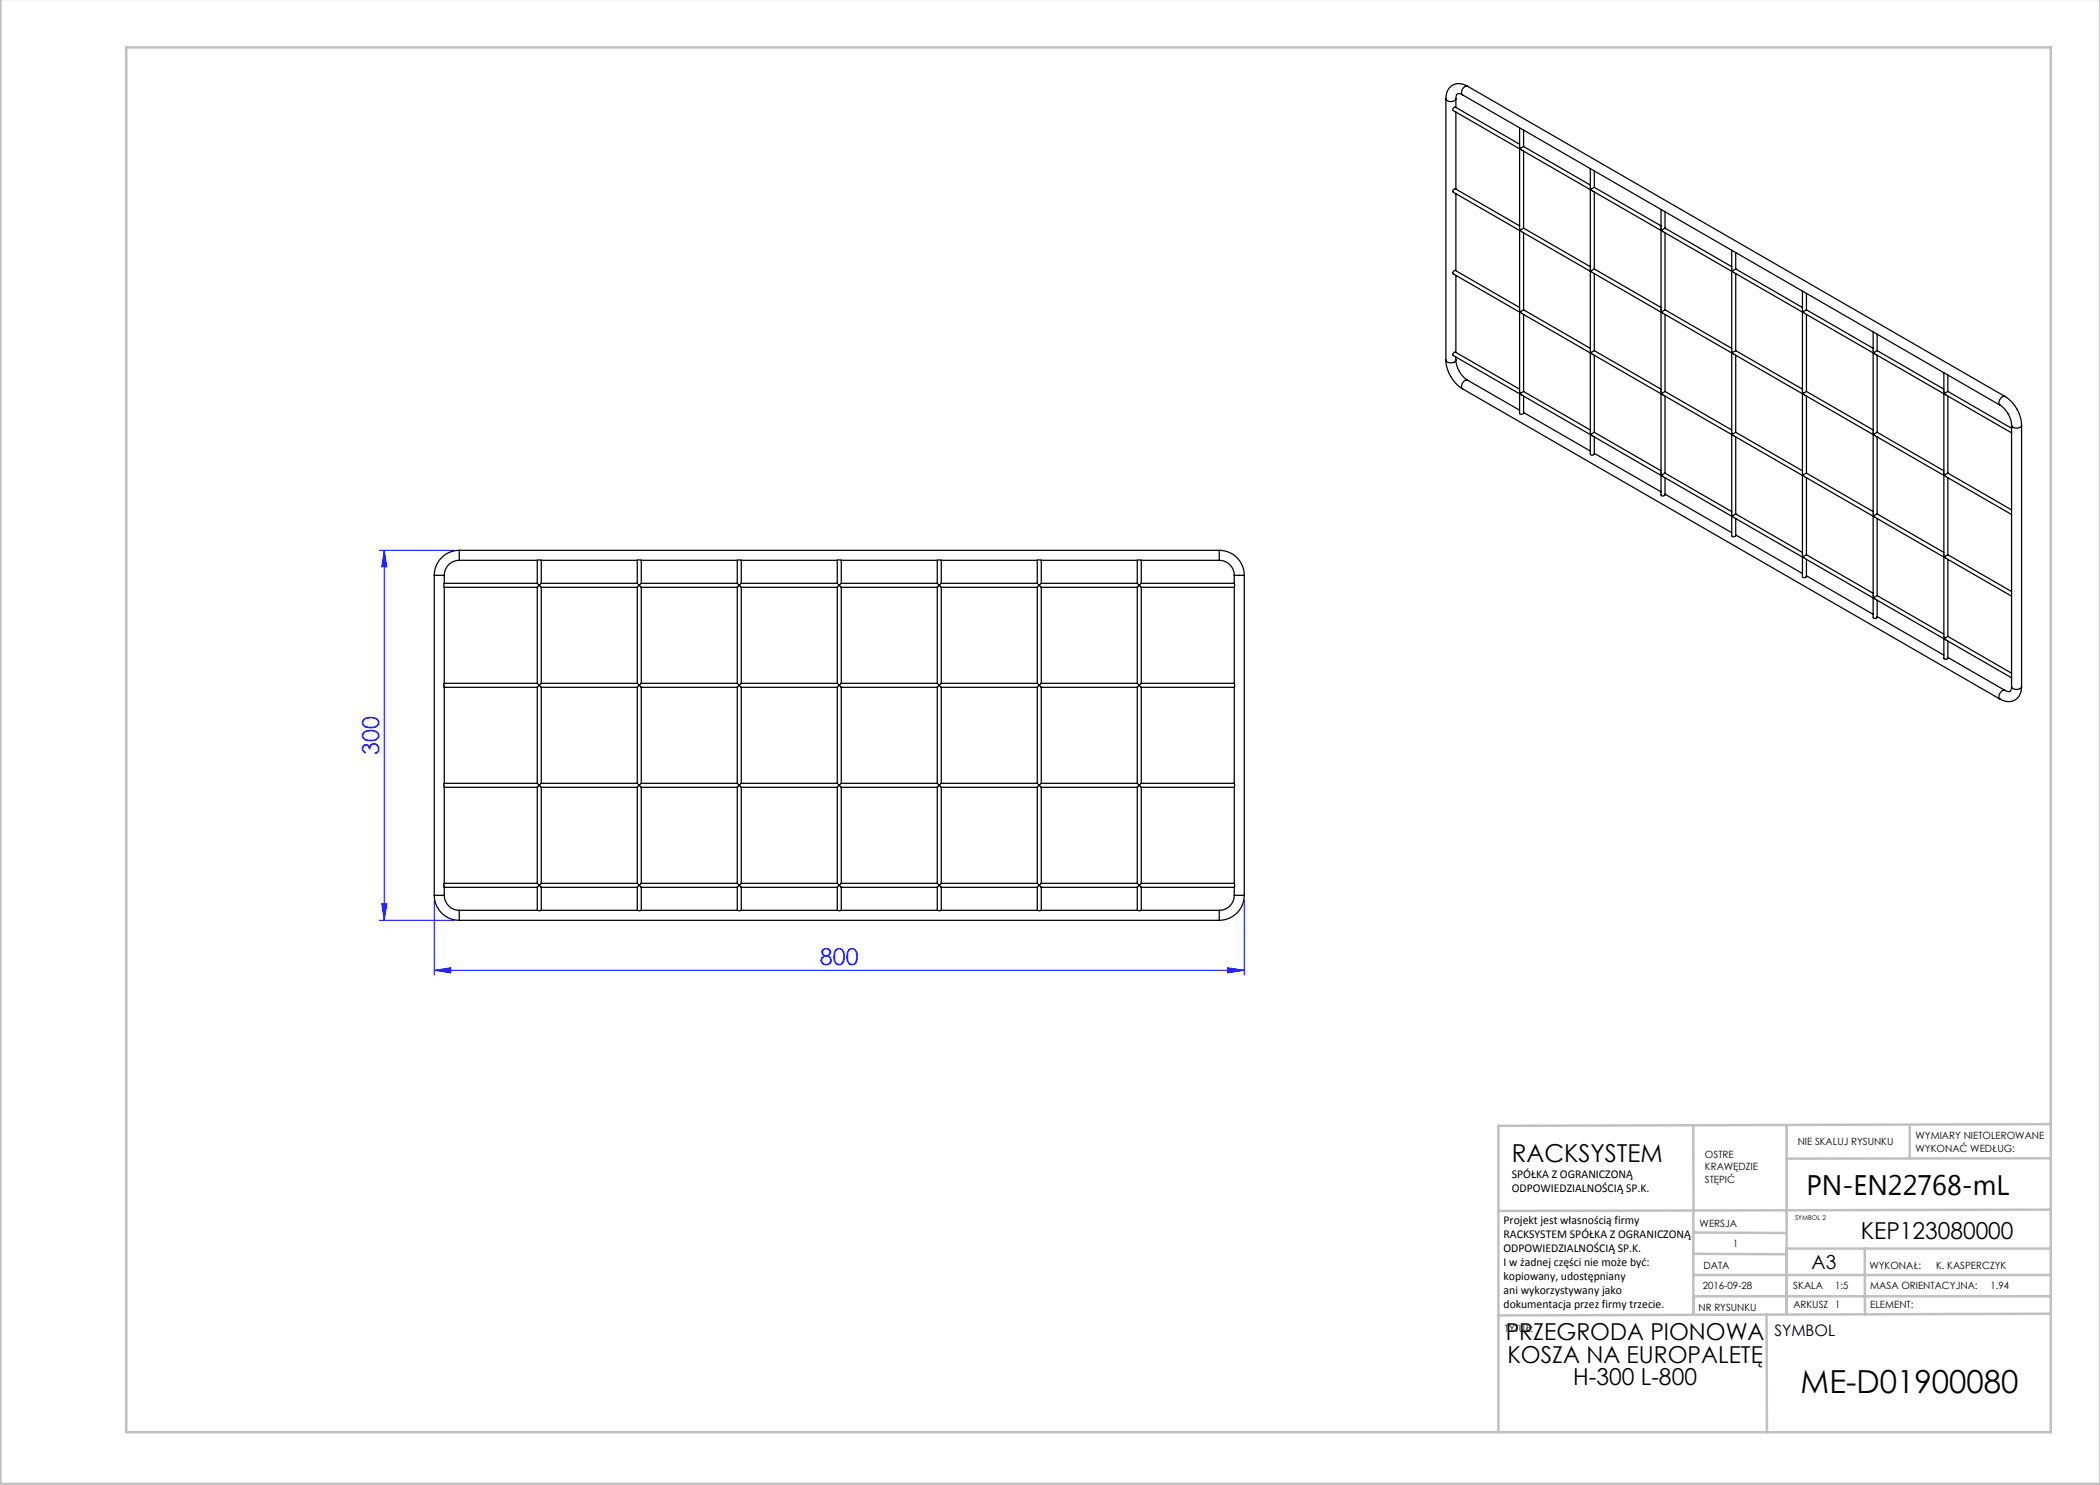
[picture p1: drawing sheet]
<svg xmlns="http://www.w3.org/2000/svg" width="420mm" height="297mm" viewBox="0 0 420 297" stroke-linecap="round" stroke-linejoin="round" font-family="sans-serif">
<path d="M75.9 110.1h15M76.9 110.1v74M76.9 110.1l.5 3.3h-1.1zM75.9 184.1h15M76.3 180.8h1.1l-.5 3.3zM86.9 194.1l3.3-.5v1zM86.9 180.1v15M86.9 194.1h162M245.6 193.6l3.3 .5-3.3 .5zM248.9 180.1v15" fill="none" stroke="#00f" stroke-width=".2"/>
<g fill="none" stroke="#c0c0c0" stroke-width=".5">
<path d="M.1 -.1v296.9h419.9M25.2 9.5h385v276.9h-385zM338.7 225.2v16.9M357.3 225v37.9M382 225.4v6.3M410.1 224.8l-110.4 .4v61.2M410.1 231.7h-52.8M338.7 259.3h71.5M338.7 255h71.5M338.7 250.8l18.6 .1M338.7 246.5l18.6 .1M338.7 242.1v20.9"/>
<path d="M373 249.7v13.2M410.1 241.9l-110.4 .3M410.2 249.7h-52.9v13.2M353.3 262.9l.1 23.5M410.2 262.7l-110.5 .4"/>
</g>
<g fill="#00f">
<path d="M86.9 194.1l3.3-.5v1zM245.6 193.6l3.3 .5-3.3 .5z"/>
<path d="M76.3 180.8h1.1l-.5 3.3zM76.9 110.1l.5 3.3h-1.1z"/>
</g>
<g fill="none" stroke="#000" stroke-width=".25">
<path d="M289.2 19.7a1.16 1.16 0 0 0 2 0M289.2 19.7v52.3M291.2 19.7v1.8M292.5 19a.77 .77 0 0 0-1-.2 .77 .77 0 0 0-.3 .9M293.5 17.2a2.7 2.7 0 0 0-3-.2 2.7 2.7 0 0 0-1.3 2.7M293.5 17.2a1.15 1.15 0 0 0-1 1.8l107.5 62M293.5 17.2l107.5 62.1M291.2 22.4v15.4M291.2 38.7v15.4M303.9 25.6v3.7l.1 .4M303.9 29.8v15.8l.1 .4M303.9 28.8l-12.9-7.4a.45 .45 0 0 0-.3 .7l13.2 7.7"/>
<path d="M304 29.7l.3 .3 13.8 7.9M304 29.7l-.1 .1M304.7 29.3l-.7 .4M304.7 29.3l13.4 7.7M304.7 26v3.3M304.7 30.2v15.4M318.1 33.7v3.8l.1 .4M318.1 37.9v15.9l.1 .4M318.2 37.9l.3 .3 13.7 7.9M318.2 37.9h-.1M318.9 37.5l-.7 .4M318.9 37.5l13.3 7.7"/>
<path d="M318.9 34.2v3.3M318.9 38.4v15.4M291.2 55.1v15.4M303.9 45.2l-12.9-7.5a.45 .45 0 0 0-.3 .7l13.2 7.7M303.9 46.1v15.9l.1 .4M304 46l.3 .3 13.8 8M304 46l-.1 .1M304.7 45.6l-.7 .4M304.7 45.6l13.4 7.7M304.7 46.6v15.4M318.1 54.3v15.8l.1 .4M318.2 54.2l.3 .3 13.7 7.9"/>
<path d="M318.2 54.2l-.1 .1M318.9 53.8l-.7 .4M318.9 53.8l13.3 7.7M318.9 54.7v15.4M332.2 41.9v3.7l.1 .4M332.2 46.1v15.9l.1 .4M332.3 46l.3 .3 13.7 8M332.3 46l-.1 .1M333 45.6l-.7 .4M333 45.6l13.3 7.7M333 42.4v3.2M333 46.6v15.4"/>
<path d="M346.3 50.1v3.7l.2 .4M346.3 54.3v15.8l.2 .4M346.5 54.2l.2 .3 13.8 7.9M346.5 54.2l-.2 .1M347.1 53.8l-.6 .4M347.1 53.8l13.4 7.7M347.1 50.5v3.3M347.1 54.7v15.4M360.5 58.2v3.8l.1 .4M361.3 58.7v3.3M289.2 72a1.15 1.15 0 0 0 2 0M289.2 72a7.2 7.2 0 0 0 3.3 5.8"/>
<path d="M291.2 71.4v.6M291.2 72a5.2 5.2 0 0 0 2.3 4M292.5 77.8l107.5 62M293.5 76a1.15 1.15 0 0 0-1 1.8M293.5 76l10.4 6M303.9 78.8v3.8a.46 .46 0 0 0 .8 0v-3.4M303.9 61.5l-12.9-7.4a.45 .45 0 0 0-.3 .7l13.2 7.6M303.9 77.8l-12.9-7.4a.45 .45 0 0 0-.3 .7l13.2 7.7M303.9 62.4v15.9l.1 .4M304 62.4l.3 .3 13.8 7.9M304 78.7l.3 .3 13.8 7.9M304 62.4h-.1"/>
<path d="M304 78.7l-.1 .1M304.7 62l-.7 .4M304.7 78.3l-.7 .4M304.7 78.3l13.4 7.7M304.7 62.9v15.4M304.7 62l13.4 7.7M318.1 70.6v15.9l.1 .4M318.2 70.5l.3 .3 13.7 8M318.2 70.5l-.1 .1M318.9 70.1l-.7 .4M318.9 71.1v15.4M318.9 70.1l13.3 7.7"/>
<path d="M332.2 62.4v15.9l.1 .4M332.2 78.8v15.8l.1 .4M332.3 62.4l.3 .2 13.7 8M332.3 78.7l.3 .3 13.7 7.9M332.3 62.4h-.1M332.3 78.7l-.1 .1M333 62l-.7 .4M333 78.3l-.7 .4M333 78.3l13.3 7.7M333 62.9v15.4M333 79.2v15.4M333 62l13.3 7.7"/>
<path d="M346.3 70.6v15.9l.2 .4M346.5 70.5l.2 .3 13.8 8M346.5 70.5l-.2 .1M347.1 70.1l-.6 .4M347.1 70.1l13.4 7.7M347.1 71.1v15.4M360.5 62.4v15.9l.1 .4M360.5 78.8v15.8l.1 .4M360.6 62.4l.3 .3 13.7 7.9M360.6 78.7l.3 .3 13.7 7.9M360.6 62.4h-.1M360.6 78.7l-.1 .1"/>
<path d="M361.3 62l-.7 .4M361.3 78.3l-.7 .4M361.3 78.3l13.3 7.7M361.3 62l13.3 7.7M361.3 62.9v15.4M361.3 79.2v15.4M374.6 66.4v3.7l.1 .4M374.6 70.6v15.9l.1 .4M374.7 70.5l.3 .3 13.8 8M374.7 70.5l-.1 .1M375.4 70.1l-.7 .4M375.4 70.1l13.4 7.7"/>
<path d="M375.4 66.8v3.3M375.4 71.1v15.4M388.8 74.5v3.8l.1 .4M388.8 78.8v15.8l.1 .4M388.9 78.7l.3 .3 13.1 7.6M388.9 78.7l-.1 .1M389.6 78.3l-.7 .4M389.6 78.3l12.7 7.3M389.6 75v3.3M389.6 79.2v15.4M401 79.3a7.2 7.2 0 0 1 3.3 5.8M401 79.3a1.15 1.15 0 0 0-1 1.7"/>
<path d="M304.7 82.5l13.4 7.7M318.1 86.9v3.9a.44 .44 0 0 0 .4 .3 .44 .44 0 0 0 .4-.3v-3.4M318.2 86.9l.3 .3 13.7 7.9M318.2 86.9h-.1M318.9 86.5l-.7 .4M318.9 86.5l13.3 7.7M318.9 90.7l13.3 7.7M332.2 95.1v3.9a.44 .44 0 0 0 .4 .2 .44 .44 0 0 0 .4-.2v-3.4M332.3 95l.3 .3 13.7 8M332.3 95l-.1 .1M333 94.6l-.7 .4M333 94.6l13.3 7.7"/>
<path d="M333 98.8l13.3 7.7M346.3 86.9v15.9l.2 .4M346.5 86.9l.2 .3 13.8 7.9M346.5 86.9h-.2M347.1 86.5l-.6 .4M347.1 86.5l13.4 7.7M347.1 87.4v15.4M360.5 95.1v15.9l.1 .3M360.6 95l.3 .3 13.7 8M360.6 95l-.1 .1M361.3 94.6l-.7 .4M361.3 94.6l13.3 7.7"/>
<path d="M361.3 95.5v15.5M374.6 86.9v15.9l.1 .4M374.7 86.9l.3 .2 13.8 8M374.7 86.9h-.1M375.4 86.5l-.7 .4M375.4 86.5l13.4 7.7M375.4 87.4v15.4M388.8 95.1v15.9l.1 .3M388.9 95l.3 .3 13.1 7.6M388.9 95l-.1 .1M389.6 94.6l-.7 .4M389.6 95.5v15.5"/>
<path d="M389.6 94.6l12.7 7.4M400 81a5.2 5.2 0 0 1 2.3 4M402.3 85.1a1.15 1.15 0 0 0 2 0M402.3 85.1v52.2M404.3 85.1v52.2M86.9 115.1h2M86.9 115.1v64M88.9 116.7v.8M88.9 115.1v1.6M88.9 117.5v19.2M88.9 116.7h18.6M88.9 117.5h18.6"/>
<path d="M91.9 110.1a5 5 0 0 0-5 5M91.9 112.1a3 3 0 0 0-3 3M91.9 110.1v2M91.9 110.1h152M91.9 112.1h15.6M107.5 112.1h.8M107.5 116.7l.4 .4M107.5 112.1v4.6M107.5 117.5v19.2M107.9 117.1l-.4 .4M107.9 117.1l.4 .4M108.3 116.7l-.4 .4"/>
<path d="M108.3 112.1h19.2M108.3 112.1v4.6M108.3 117.5v19.2M108.3 116.7h19.2M108.3 117.5h19.2M127.5 112.1h.8M127.5 116.7l.4 .4M127.5 112.1v4.6M127.5 117.5v19.2M127.9 117.1l-.4 .4M127.9 117.1l.4 .4M128.3 116.7l-.4 .4"/>
<path d="M128.3 112.1h19.2M128.3 112.1v4.6M128.3 117.5v19.2M128.3 116.7h19.2M128.3 117.5h19.2M147.5 112.1h.8M147.5 116.7l.4 .4M147.5 112.1v4.6M147.5 117.5v19.2M147.9 117.1l-.4 .4M147.9 117.1l.4 .4M148.3 116.7l-.4 .4"/>
<path d="M148.3 112.1h19.2M148.3 112.1v4.6M148.3 117.5v19.2M148.3 116.7h19.2M148.3 117.5h19.2M167.5 112.1h.8M167.5 116.7l.4 .4M167.5 112.1v4.6M167.5 117.5v19.2M167.9 117.1l.4 .4M167.9 117.1l-.4 .4M168.3 116.7l-.4 .4"/>
<path d="M168.3 112.1h19.2M168.3 112.1v4.6M168.3 117.5v19.2M168.3 116.7h19.2M168.3 117.5h19.2M187.5 112.1h.8M187.5 116.7l.4 .4M187.5 112.1v4.6M187.5 117.5v19.2M187.9 117.1l.4 .4M187.9 117.1l-.4 .4M188.3 116.7l-.4 .4"/>
<path d="M188.3 112.1h19.2M188.3 112.1v4.6M188.3 117.5v19.2M188.3 116.7h19.2M188.3 117.5h19.2M207.5 112.1h.8M207.5 116.7l.4 .4M207.5 112.1v4.6M207.5 117.5v19.2M207.9 117.1l.4 .4M207.9 117.1l-.4 .4M208.3 116.7l-.4 .4"/>
<path d="M208.3 112.1h19.2M208.3 112.1v4.6M208.3 117.5v19.2M208.3 116.7h19.2M208.3 117.5h19.2M227.5 112.1h.8M227.5 116.7l.4 .4M227.5 112.1v4.6M227.5 117.5v19.2M227.9 117.1l.4 .4M227.9 117.1l-.4 .4M228.3 116.7l-.4 .4"/>
<path d="M228.3 112.1h15.6M228.3 112.1v4.6M228.3 117.5v19.2M228.3 116.7h18.6M228.3 117.5h18.6M243.9 110.1a5 5 0 0 1 5 5M243.9 112.1a3 3 0 0 1 3 3M243.9 110.1v2M246.9 116.7v.8M246.9 115.1h2M246.9 115.1v1.6M246.9 117.5v19.2"/>
<path d="M248.9 115.1v64M346.3 103.3v3.8a.44 .44 0 0 0 .4 .3 .44 .44 0 0 0 .4-.3v-3.4M346.5 103.2l.2 .3 13.8 7.9M346.5 103.2l-.2 .1M347.1 102.8l-.6 .4M347.1 102.8l13.4 7.7M347.1 107l13.4 7.7M360.5 111.4v3.9a.44 .44 0 0 0 .4 .2 .44 .44 0 0 0 .4-.2v-3.4M360.6 111.3l.3 .3 13.7 8M360.6 111.3l-.1 .1M361.3 111l-.7 .3M361.3 111l13.3 7.7"/>
<path d="M361.3 115.2l13.3 7.7M374.6 119.6v3.9a.44 .44 0 0 0 .4 .2 .44 .44 0 0 0 .4-.2M374.6 103.3v15.8l.1 .4M374.7 103.2l.3 .3 13.8 7.9M374.7 119.5l.3 .3 13.8 7.9M374.7 103.2l-.1 .1M374.7 119.5l-.1 .1M375.4 102.8l-.7 .4M375.4 119.1l-.7 .4M375.4 103.7v15.4M375.4 102.8l13.4 7.7M375.4 119.1l13.4 7.7"/>
<path d="M388.8 111.4v15.9l.1 .4M388.9 111.3l.3 .3 13.1 7.6M388.9 111.3l-.1 .1M389.6 111l-.7 .3M389.6 111.9v15.4M389.6 111l12.7 7.3M88.9 136.7v.8M88.9 137.5v19.2M88.9 136.7h18.6M88.9 137.5h18.6M107.5 136.7l.4 .4M107.5 137.5v19.2"/>
<path d="M107.9 137.1l.4 .4M107.9 137.1l-.4 .4M108.3 136.7l-.4 .4M108.3 136.7h19.2M108.3 137.5h19.2M108.3 137.5v19.2M127.5 136.7l.4 .4M127.5 137.5v19.2M127.9 137.1l.4 .4M127.9 137.1l-.4 .4M128.3 136.7l-.4 .4M128.3 136.7h19.2"/>
<path d="M128.3 137.5h19.2M128.3 137.5v19.2M147.5 136.7l.4 .4M147.5 137.5v19.2M147.9 137.1l-.4 .4M147.9 137.1l.4 .4M148.3 136.7l-.4 .4M148.3 136.7h19.2M148.3 137.5h19.2M148.3 137.5v19.2M167.5 136.7l.4 .4M167.5 137.5v19.2"/>
<path d="M167.9 137.1l.4 .4M167.9 137.1l-.4 .4M168.3 136.7l-.4 .4M168.3 137.5v19.2M168.3 136.7h19.2M168.3 137.5h19.2M187.5 136.7l.4 .4M187.5 137.5v19.2M187.9 137.1l.4 .4M187.9 137.1l-.4 .4M188.3 136.7l-.4 .4M188.3 137.5v19.2"/>
<path d="M188.3 136.7h19.2M188.3 137.5h19.2M207.5 136.7l.4 .4M207.5 137.5v19.2M207.9 137.1l.4 .4M207.9 137.1l-.4 .4M208.3 136.7l-.4 .4M208.3 137.5v19.2M208.3 136.7h19.2M208.3 137.5h19.2M227.5 136.7l.4 .4M227.5 137.5v19.2"/>
<path d="M227.9 137.1l-.4 .4M227.9 137.1l.4 .4M228.3 136.7l-.4 .4M228.3 136.7h18.6M228.3 137.5h18.6M228.3 137.5v19.2M246.9 136.7v.8M246.9 137.5v19.2M375.4 120v3.5M375.4 123.3l13.4 7.7M388.8 127.7v3.9M388.9 127.7l.3 .3 13.1 7.6"/>
<path d="M388.9 127.7h-.1M389.6 127.3l-.7 .4M389.6 128.2v3.5a.45 .45 0 0 1-.8-.1M389.6 131.5l11.4 6.6a1.16 1.16 0 0 0-1 1.7M389.6 127.3l12.7 7.3M402.3 137.3a.77 .77 0 0 1-.3 1 .77 .77 0 0 1-1-.2M402.3 137.3a1.15 1.15 0 0 0 2 0M404.3 137.3a2.7 2.7 0 0 1-1.3 2.7 2.7 2.7 0 0 1-3-.2M88.9 156.7v.8M88.9 157.5v19.2M88.9 156.7h18.6M88.9 157.5h18.6"/>
<path d="M107.5 156.7l.4 .4M107.5 157.5v19.2M107.9 157.1l.4 .4M107.9 157.1l-.4 .4M108.3 156.7l-.4 .4M108.3 156.7h19.2M108.3 157.5h19.2M108.3 157.5v19.2M127.5 156.7l.4 .4M127.5 157.5v19.2M127.9 157.1l.4 .4M127.9 157.1l-.4 .4"/>
<path d="M128.3 156.7l-.4 .4M128.3 156.7h19.2M128.3 157.5h19.2M128.3 157.5v19.2M147.5 156.7l.4 .4M147.5 157.5v19.2M147.9 157.1l-.4 .4M147.9 157.1l.4 .4M148.3 156.7l-.4 .4M148.3 156.7h19.2M148.3 157.5h19.2M148.3 157.5v19.2"/>
<path d="M167.5 156.7l.4 .4M167.5 157.5v19.2M167.9 157.1l.4 .4M167.9 157.1l-.4 .4M168.3 156.7l-.4 .4M168.3 156.7h19.2M168.3 157.5h19.2M168.3 157.5v19.2M187.5 156.7l.4 .4M187.5 157.5v19.2M187.9 157.1l-.4 .4M187.9 157.1l.4 .4"/>
<path d="M188.3 156.7l-.4 .4M188.3 156.7h19.2M188.3 157.5h19.2M188.3 157.5v19.2M207.5 156.7l.4 .4M207.5 157.5v19.2M207.9 157.1l-.4 .4M207.9 157.1l.4 .4M208.3 156.7l-.4 .4M208.3 156.7h19.2M208.3 157.5h19.2M208.3 157.5v19.2"/>
<path d="M227.5 156.7l.4 .4M227.5 157.5v19.2M227.9 157.1l-.4 .4M227.9 157.1l.4 .4M228.3 156.7l-.4 .4M228.3 156.7h18.6M228.3 157.5h18.6M228.3 157.5v19.2M246.9 156.7v.8M246.9 157.5v19.2M86.9 179.1a5 5 0 0 0 5 5M86.9 179.1h2"/>
<path d="M88.9 179.1a3 3 0 0 0 3 3M88.9 176.7v.8M88.9 177.5v1.6M88.9 176.7h18.6M88.9 177.5h18.6M107.5 176.7l.4 .4M107.5 177.5v4.6M107.9 177.1l.4 .4M107.9 177.1l-.4 .4M108.3 176.7l-.4 .4M108.3 176.7h19.2M108.3 177.5h19.2"/>
<path d="M108.3 177.5v4.6M127.5 176.7l.4 .4M127.5 177.5v4.6M127.9 177.1l.4 .4M127.9 177.1l-.4 .4M128.3 176.7l-.4 .4M128.3 176.7h19.2M128.3 177.5h19.2M128.3 177.5v4.6M147.5 176.7l.4 .4M147.5 177.5v4.6M147.9 177.1l.4 .4"/>
<path d="M147.9 177.1l-.4 .4M148.3 176.7l-.4 .4M148.3 176.7h19.2M148.3 177.5h19.2M148.3 177.5v4.6M167.5 176.7l.4 .4M167.5 177.5v4.6M167.9 177.1l-.4 .4M167.9 177.1l.4 .4M168.3 176.7l-.4 .4M168.3 177.5v4.6M168.3 176.7h19.2"/>
<path d="M168.3 177.5h19.2M187.5 176.7l.4 .4M187.5 177.5v4.6M187.9 177.1l.4 .4M187.9 177.1l-.4 .4M188.3 176.7l-.4 .4M188.3 176.7h19.2M188.3 177.5h19.2M188.3 177.5v4.6M207.5 176.7l.4 .4M207.5 177.5v4.6M207.9 177.1l-.4 .4"/>
<path d="M207.9 177.1l.4 .4M208.3 176.7l-.4 .4M208.3 176.7h19.2M208.3 177.5h19.2M208.3 177.5v4.6M227.5 176.7l.4 .4M227.5 177.5v4.6M227.9 177.1l.4 .4M227.9 177.1l-.4 .4M228.3 176.7l-.4 .4M228.3 176.7h18.6M228.3 177.5h18.6"/>
<path d="M228.3 177.5v4.6M246.9 179.1a3 3 0 0 1-3 3M246.9 176.7v.8M246.9 179.1h2M246.9 177.5v1.6M248.9 179.1a5 5 0 0 1-5 5M91.9 182.1v2M91.9 182.1h15.6M91.9 184.1h152M107.5 182.1h.8M108.3 182.1h19.2M127.5 182.1h.8"/>
<path d="M128.3 182.1h19.2M147.5 182.1h.8M148.3 182.1h19.2M167.5 182.1h.8M168.3 182.1h19.2M187.5 182.1h.8M188.3 182.1h19.2M207.5 182.1h.8M208.3 182.1h19.2M227.5 182.1h.8M228.3 182.1h15.6M243.9 182.1v2"/>
</g>
<text font-size="6.3" x="360.1" y="278.5">ME-D01900080</text>
<text font-size="5.6" x="361.3" y="239.1">PN-EN22768-mL</text>
<text font-size="4.9" x="302.4" y="232.4">RACKSYSTEM</text>
<g font-size="4.7" fill="#00f">
<text x="75.8" y="150.9" transform="rotate(-90 75.8 150.9)">300</text>
<text x="164" y="193.1">800</text>
</g>
<g font-size="4.7">
<text x="372.2" y="247.8">KEP123080000</text>
<text x="301.2" y="268.1">PRZEGRODA PIONOWA</text>
<text x="301.5" y="272.6">KOSZA NA EUROPALETĘ</text>
<text x="314.6" y="277.1">H-300 L-800</text>
</g>
<text font-size="3.9" x="362.3" y="253.8">A3</text>
<text font-size="3.2" x="354.9" y="267.2">SYMBOL</text>
<g font-size="2.4">
<text x="302.4" y="235.6">SPÓŁKA Z OGRANICZONĄ</text>
<text x="302.4" y="238.4">ODPOWIEDZIALNOŚCIĄ SP.K.</text>
<text x="300.7" y="244.7">Projekt jest własnością firmy</text>
<text x="300.7" y="247.5">RACKSYSTEM SPÓŁKA Z OGRANICZONĄ</text>
<text x="300.7" y="250.3">ODPOWIEDZIALNOŚCIĄ SP.K.</text>
<text x="300.7" y="253.1">I w żadnej części nie może być:</text>
<text x="300.7" y="256">kopiowany, udostępniany</text>
<text x="300.7" y="258.8">ani wykorzystywany jako</text>
<text x="300.7" y="261.6">dokumentacja przez firmy trzecie.</text>
</g>
<g font-size="2">
<text x="383.1" y="227.9">WYMIARY NIETOLEROWANE</text>
<text x="341" y="231.6">OSTRE</text>
<text x="359.5" y="228.9">NIE SKALUJ RYSUNKU</text>
<text x="383.1" y="230.4">WYKONAĆ WEDŁUG:</text>
<text x="341" y="234.1">KRAWĘDZIE</text>
<text x="341" y="236.6">STĘPIĆ</text>
<text x="339.9" y="245.4">WERSJA</text>
<text x="346.6" y="249.5">1</text>
<text x="340.5" y="257.7">2016-09-28</text>
<text x="340.7" y="253.8">DATA</text>
<text x="358.7" y="257.7">SKALA</text>
<text x="367" y="257.7">1:5</text>
<text x="373.9" y="253.8">WYKONAŁ:</text>
<text x="374.1" y="257.7">MASA ORIENTACYJNA:</text>
<text x="387.2" y="253.8">K. KASPERCZYK</text>
<text x="398.1" y="257.7">1.94</text>
<text x="339.7" y="262.3">NR RYSUNKU</text>
<text x="358.7" y="261.7">ARKUSZ 1</text>
<text x="374.1" y="261.7">ELEMENT:</text>
<text x="301" y="266.4">TYTUŁ:</text>
</g>
<text font-size="1.3" x="359" y="244">SYMBOL 2</text>
</svg>
